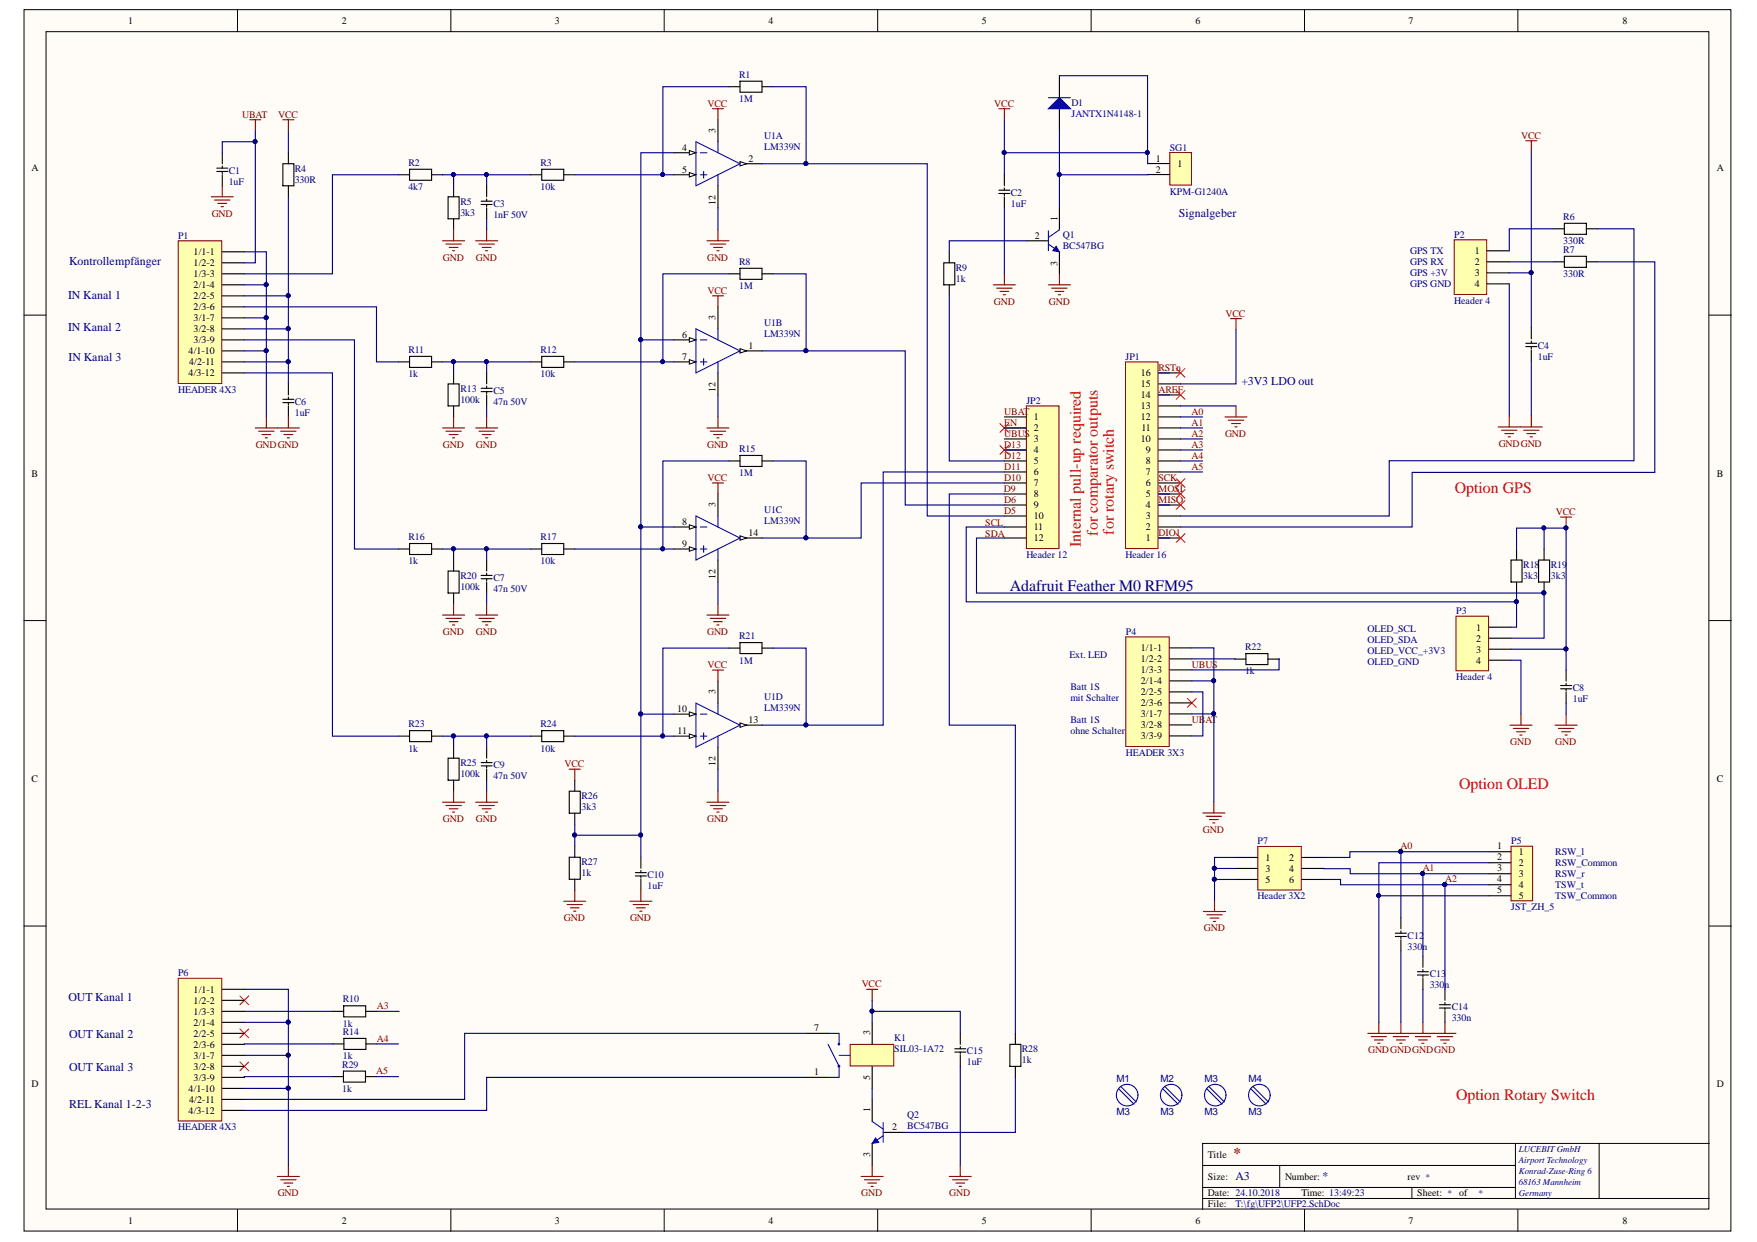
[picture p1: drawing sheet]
<svg xmlns="http://www.w3.org/2000/svg" width="297mm" height="210mm" viewBox="0 0 297 210" stroke-linecap="round" stroke-linejoin="round" font-family="sans-serif">
<g fill="#fffcf8" stroke="#000" stroke-width=".17">
<path d="M4.1 1.6h288.5v206.5h-288.5z"/>
<path d="M7.8 5.4h281.1v198.9h-281.1z"/>
</g>
<g fill="none" stroke="#000" stroke-width=".17">
<path d="M40.2 1.6v3.8M76.2 1.6v3.8M112.3 1.6v3.8M148.4 1.6v3.8M184.5 1.6v3.8M220.5 1.6v3.8M256.6 1.6v3.8M4.1 53.3h3.7M289 53.3h3.7M4.1 104.9h3.7M289 104.9h3.7M4.1 156.5h3.7"/>
<path d="M289 156.5h3.7M203.3 197h52.9M216.4 197v3.7M256.2 193.2v9.3M270.4 193.2h-67.1v11.2M289 193.2h-18.6v9.3M40.2 204.4v3.7M76.2 204.4v3.7M112.3 204.4v3.7M148.4 204.4v3.7M184.5 204.4v3.7M203.3 202.5h85.7"/>
<path d="M203.3 200.7h52.9M220.5 204.4v3.7M238.7 200.7v1.8M256.6 204.4v3.7"/>
</g>
<path d="M173.5 68.6h5.5v24.1h-5.5z" fill="#ffffb0" stroke="#800000" stroke-width=".17"/>
<path d="M169.8 70.5h3.7M169.8 72.3h3.7M169.8 74.2h3.7M169.8 76h3.7M169.8 77.9h3.7M169.8 79.8h3.7M169.8 81.6h3.7M169.8 83.5h3.7M169.8 85.3h3.7M169.8 87.2h3.7M169.8 89.1h3.7M169.8 90.9h3.7" fill="none" stroke="#000" stroke-width=".19"/>
<path d="M190.3 61.2h5.5v31.5h-5.5z" fill="#ffffb0" stroke="#800000" stroke-width=".17"/>
<g fill="none" stroke="#000" stroke-width=".19">
<path d="M195.9 79.8h3.7M195.9 77.9h3.7M195.9 76h3.7M195.9 74.2h3.7M195.9 72.3h3.7M195.9 70.5h3.7M195.9 68.6h3.7M195.9 66.7h3.7M195.9 64.9h3.7M195.9 63h3.7M195.9 90.9h3.7M195.9 89.1h3.7"/>
<path d="M195.9 87.2h3.7M195.9 85.3h3.7M195.9 83.5h3.7M195.9 81.6h3.7"/>
</g>
<path d="M198.8 66l1.5 1.5M200.3 66l-1.5 1.5M198.8 90.2l1.5 1.5M198.8 84.6l1.5 1.5M198.8 82.7l1.5 1.5M198.8 80.9l1.5 1.5M200.3 90.2l-1.5 1.5M200.3 84.6l-1.5 1.5M200.3 82.7l-1.5 1.5M200.3 80.9l-1.5 1.5" fill="none" stroke="#f00" stroke-width=".17"/>
<path d="M30.1 40.7h7.4v24.1h-7.4z" fill="#ffffb0" stroke="#800000" stroke-width=".17"/>
<g fill="none" stroke="#000" stroke-width=".19">
<path d="M37.6 42.6h3.7M37.6 44.4h3.7M37.6 46.3h3.7M37.6 48.1h3.7M37.6 50h3.7M37.6 51.9h3.7M37.6 53.7h3.7M37.6 55.6h3.7M37.6 57.4h3.7M37.6 59.3h3.7M37.6 61.2h3.7M37.6 63h3.7"/>
<path d="M136.3 174.6h3.7M136.3 182.1h3.7"/>
</g>
<path d="M40.6 168.3l1.4 1.5M40.6 173.9l1.4 1.5M40.6 179.5l1.4 1.5M42 168.3l-1.4 1.5M42 173.9l-1.4 1.5M42 179.5l-1.4 1.5" fill="none" stroke="#f00" stroke-width=".17"/>
<path d="M143.7 176.5h7.4v3.6h-7.4z" fill="#ffffb0" stroke="#800000" stroke-width=".17"/>
<path d="M147.4 172.8v3.7M147.4 180.2v3.7" fill="none" stroke="#000" stroke-width=".19"/>
<path d="M140 174.6h1.9v1.9M140 176.5l1.9 3.7v1.9h-1.9M141.8 176.6l-.1-.1 .1-.2 .2 .1-.2 .2M141.8 180.3l-.1-.1 .1-.2 .2 .1-.1 .2" fill="none" stroke="#00f" stroke-width=".19"/>
<path d="M141.9 178.4h1.8" fill="none" stroke="#00f" stroke-width=".17"/>
<path d="M30.1 165.3h7.4v24.2h-7.4z" fill="#ffffb0" stroke="#800000" stroke-width=".17"/>
<g fill="none" stroke="#000" stroke-width=".19">
<path d="M123.2 14.7h1.9M125.1 13.7h3.7v1.9h-3.7zM128.8 14.7h1.9M36.6 29h1.9M36.6 28.4h1.9M37.6 25.8v1.9M37.6 28v.4M37.6 29v.3M37.6 29.5v1.9M47.8 27.7h1.9v3.7h-1.9zM48.8 25.8v1.9M48.8 31.4v1.9"/>
<path d="M67.4 29.5h1.8M69.2 28.6h3.8v1.9h-3.8zM73 29.5h1.8M75.8 33.3h1.8v3.7h-1.8zM76.7 31.4v1.9M76.7 37v1.8M81.3 34.6h1.9M81.3 34h1.9M82.3 31.4v1.9M82.3 33.6v.4M82.3 34.6v.3M82.3 35.1v1.9"/>
<path d="M89.7 29.5h1.9M91.6 28.6h3.7v1.9h-3.7zM95.3 29.5h1.9M113.9 25.8h3.8M47.8 68h1.9M47.8 67.5h1.9M48.8 64.9v1.8M48.8 67.1v.4M48.8 68v.4M48.8 68.6v1.9M96.2 133.7h1.9v3.7h-1.9zM97.2 131.9v1.8"/>
<path d="M97.2 137.4v1.9M96.2 144.9h1.9v3.7h-1.9zM97.2 143v1.9M97.2 148.6v1.9M107.4 148h1.9M107.4 147.5h1.9M108.3 144.9v1.8M108.3 147.1v.4M108.3 148v.4M108.3 148.6v1.9M37.6 167.2h3.7M37.6 169.1h3.7"/>
<path d="M37.6 170.9h3.7M37.6 172.8h3.7M37.6 174.6h3.7M37.6 176.5h3.7M37.6 178.4h3.7M37.6 180.2h3.7M37.6 182.1h3.7M37.6 183.9h3.7M37.6 185.8h3.7M37.6 187.7h3.7"/>
</g>
<path d="M116.5 25.4l1.2 .4-1.2 .4z" fill="#fffcf8"/>
<path d="M116.5 25.4l1.2 .4-1.2 .4z" fill="none" stroke="#000" stroke-width=".17"/>
<path d="M113.9 29.5h3.8" fill="none" stroke="#000" stroke-width=".19"/>
<path d="M116.5 29.2l1.2 .3-1.2 .4z" fill="#fffcf8"/>
<path d="M116.5 29.2l1.2 .3-1.2 .4z" fill="none" stroke="#000" stroke-width=".17"/>
<path d="M125.1 27.7h3.7" fill="none" stroke="#000" stroke-width=".19"/>
<path d="M125.1 27.3l1.1 .4-1.1 .3z" fill="#fffcf8"/>
<path d="M125.1 27.3l1.1 .4-1.1 .3z" fill="none" stroke="#000" stroke-width=".17"/>
<path d="M117.7 24l7.4 3.7-7.4 3.7zM118.4 25.8h1.1M118.4 29.5h1.1M119 29v1.1M121.4 24v1.8M121.4 29.5v1.9" fill="none" stroke="#00f" stroke-width=".19"/>
<g fill="none" stroke="#000" stroke-width=".19">
<path d="M121.4 20.2v3.8M121.4 31.4v3.7M113.9 57.4h3.8M123.2 46.3h1.9M125.1 45.3h3.7v1.9h-3.7zM128.8 46.3h1.9M67.4 61.2h1.8M69.2 60.2h3.8v1.9h-3.8zM73 61.2h1.8M75.8 64.9h1.8v3.7h-1.8zM76.7 63v1.9M76.7 68.6v1.9"/>
<path d="M81.3 66.2h1.9M81.3 65.6h1.9M82.3 63v1.9M82.3 65.3v.3M82.3 66.2v.4M82.3 66.7v1.9M89.7 61.2h1.9M91.6 60.2h3.7v1.9h-3.7zM95.3 61.2h1.9"/>
</g>
<g fill="none" stroke="#800000" stroke-width=".19">
<path d="M120.4 18.4h1.9M121.4 18.4v1.8M76.7 38.8v1.9M82.3 38.8v1.9M121.4 38.8v1.9M74.8 40.7h3.7M75.4 41.3h2.6M75.9 41.8h1.5M76.5 42.4h.4M80.4 40.7h3.7M81 41.3h2.6M81.5 41.8h1.5"/>
<path d="M82.1 42.4h.4M119.5 40.7h3.7M120.1 41.3h2.6M120.6 41.8h1.5M121.2 42.4h.4"/>
</g>
<path d="M116.5 57.1l1.2 .3-1.2 .4z" fill="#fffcf8"/>
<path d="M116.5 57.1l1.2 .3-1.2 .4z" fill="none" stroke="#000" stroke-width=".17"/>
<path d="M113.9 61.2h3.8" fill="none" stroke="#000" stroke-width=".19"/>
<path d="M116.5 60.8l1.2 .4-1.2 .3z" fill="#fffcf8"/>
<path d="M116.5 60.8l1.2 .4-1.2 .3z" fill="none" stroke="#000" stroke-width=".17"/>
<path d="M125.1 59.3h3.7" fill="none" stroke="#000" stroke-width=".19"/>
<path d="M125.1 58.9l1.1 .4-1.1 .4z" fill="#fffcf8"/>
<path d="M125.1 58.9l1.1 .4-1.1 .4z" fill="none" stroke="#000" stroke-width=".17"/>
<path d="M117.7 55.6l7.4 3.7-7.4 3.7zM118.4 57.4h1.1M121.4 55.6v1.8M118.4 61.2h1.1M119 60.6v1.1M121.4 61.2v1.8" fill="none" stroke="#00f" stroke-width=".19"/>
<g fill="none" stroke="#000" stroke-width=".19">
<path d="M121.4 51.9v3.7M121.4 63v3.7M123.2 77.9h1.9M125.1 77h3.7v1.8h-3.7zM128.8 77.9h1.9M67.4 92.8h1.8M69.2 91.9h3.8v1.8h-3.8zM73 92.8h1.8M75.8 96.5h1.8v3.7h-1.8zM76.7 94.6v1.9M81.3 97.8h1.9M81.3 97.3h1.9"/>
<path d="M82.3 94.6v1.9M82.3 96.9v.4M82.3 97.8v.4M82.3 98.4v1.8M89.7 92.8h1.9M91.6 91.9h3.7v1.8h-3.7zM95.3 92.8h1.9M113.9 89.1h3.8M76.7 100.2v1.9"/>
</g>
<g fill="none" stroke="#800000" stroke-width=".19">
<path d="M120.4 50h1.9M121.4 50v1.9M74.8 72.3h3.7M75.4 72.9h2.6M75.9 73.4h1.5M76.5 74h.4M76.7 70.5v1.8M80.4 72.3h3.7M81 72.9h2.6M81.5 73.4h1.5M82.1 74h.4M82.3 70.5v1.8"/>
<path d="M119.5 72.3h3.7M120.1 72.9h2.6M120.6 73.4h1.5M121.2 74h.4M121.4 70.5v1.8"/>
</g>
<path d="M116.5 88.7l1.2 .4-1.2 .3z" fill="#fffcf8"/>
<path d="M116.5 88.7l1.2 .4-1.2 .3z" fill="none" stroke="#000" stroke-width=".17"/>
<path d="M113.9 92.8h3.8" fill="none" stroke="#000" stroke-width=".19"/>
<path d="M116.5 92.4l1.2 .4-1.2 .4z" fill="#fffcf8"/>
<path d="M116.5 92.4l1.2 .4-1.2 .4z" fill="none" stroke="#000" stroke-width=".17"/>
<path d="M125.1 90.9h3.7" fill="none" stroke="#000" stroke-width=".19"/>
<path d="M125.1 90.6l1.1 .3-1.1 .4z" fill="#fffcf8"/>
<path d="M125.1 90.6l1.1 .3-1.1 .4z" fill="none" stroke="#000" stroke-width=".17"/>
<path d="M117.7 87.2l7.4 3.7-7.4 3.7zM118.4 89.1h1.1M118.4 92.8h1.1M119 92.2v1.1M121.4 87.2v1.9M121.4 92.8v1.8" fill="none" stroke="#00f" stroke-width=".19"/>
<g fill="none" stroke="#000" stroke-width=".19">
<path d="M121.4 83.5v3.7M121.4 94.6v3.8M123.2 109.5h1.9M125.1 108.6h3.7v1.9h-3.7zM128.8 109.5h1.9M67.4 124.4h1.8M69.2 123.5h3.8v1.8h-3.8zM73 124.4h1.8M75.8 128.1h1.8v3.8h-1.8zM76.7 126.3v1.8M76.7 131.9v1.8M81.3 129.4h1.9"/>
<path d="M81.3 128.9h1.9M82.3 126.3v1.8M82.3 128.5v.4M82.3 129.4v.4M82.3 130v1.9M89.7 124.4h1.9M91.6 123.5h3.7v1.8h-3.7zM95.3 124.4h1.9M113.9 124.4h3.8"/>
</g>
<g fill="none" stroke="#800000" stroke-width=".19">
<path d="M120.4 81.6h1.9M121.4 81.6v1.9M74.8 103.9h3.7M75.4 104.5h2.6M75.9 105.1h1.5M76.5 105.6h.4M76.7 102.1v1.8M80.4 103.9h3.7M81 104.5h2.6M81.5 105.1h1.5M82.1 105.6h.4M82.3 102.1v1.8"/>
<path d="M119.5 103.9h3.7M120.1 104.5h2.6M120.6 105.1h1.5M121.2 105.6h.4M121.4 102.1v1.8"/>
</g>
<path d="M116.5 124l1.2 .4-1.2 .4z" fill="#fffcf8"/>
<path d="M116.5 124l1.2 .4-1.2 .4z" fill="none" stroke="#000" stroke-width=".17"/>
<path d="M113.9 120.7h3.8" fill="none" stroke="#000" stroke-width=".19"/>
<path d="M116.5 120.3l1.2 .4-1.2 .4z" fill="#fffcf8"/>
<path d="M116.5 120.3l1.2 .4-1.2 .4z" fill="none" stroke="#000" stroke-width=".17"/>
<path d="M125.1 122.6h3.7" fill="none" stroke="#000" stroke-width=".19"/>
<path d="M125.1 122.2l1.1 .4-1.1 .3z" fill="#fffcf8"/>
<path d="M125.1 122.2l1.1 .4-1.1 .3z" fill="none" stroke="#000" stroke-width=".17"/>
<path d="M117.7 118.8l7.4 3.8-7.4 3.7zM121.4 118.8v1.9M118.4 120.7h1.1M118.4 124.4h1.1M119 123.9v1.1M121.4 124.4v1.9M147.4 189.5l1.9 1.3M149.3 191.9l-1.9 1.3M149.3 189.7v3.4" fill="none" stroke="#00f" stroke-width=".19"/>
<path d="M121.4 115.1v3.7M121.4 126.3v3.7M147.4 185.8v3.7M147.4 193.2v3.8M149.3 191.4h3.7" fill="none" stroke="#000" stroke-width=".19"/>
<g fill="none" stroke="#800000" stroke-width=".19">
<path d="M35.7 33.3h3.7M36.3 33.8h2.6M36.8 34.4h1.5M37.4 34.9h.4M37.6 31.4v1.9M42.2 20.2h1.9M43.2 20.2v1.9M47.8 20.2h1.9M48.8 20.2v1.9M43.2 72.3h7.4M43.7 72.9h2.6M44.3 73.4h1.5"/>
<path d="M44.8 74h.4M45 70.5v1.8M47.4 72.9h2.7M48 73.4h1.5M48.6 74h.3M48.8 70.5v1.8M120.4 113.3h1.9M121.4 113.3v1.8M74.8 135.6h3.7M75.4 136.1h2.6M75.9 136.7h1.5M76.5 137.2h.4"/>
<path d="M76.7 133.7v1.9M80.4 135.6h3.7M81 136.1h2.6M81.5 136.7h1.5M82.1 137.2h.4M82.3 133.7v1.9M96.2 130h1.9M97.2 130v1.9M119.5 135.6h3.7M120.1 136.1h2.6M120.6 136.7h1.5M121.2 137.2h.4"/>
<path d="M121.4 133.7v1.9M95.3 152.3h3.7M95.9 152.9h2.6M96.4 153.4h1.5M97 154h.4M97.2 150.5v1.8M106.5 152.3h3.7M107 152.9h2.6M107.6 153.4h1.5M108.2 154h.3M108.3 150.5v1.8"/>
</g>
<path d="M148 192.3l.6 .8-1.2 .1z" fill="#00f"/>
<path d="M148 192.3l.6 .8-1.2 .1z" fill="none" stroke="#00f" stroke-width=".17"/>
<path d="M146.5 167.2h1.9M147.4 167.2v1.9M145.6 198.8h3.7M146.1 199.4h2.7M146.7 199.9h1.5M147.4 197v1.8M160.5 198.8h3.7M161 199.4h2.7M161.6 199.9h1.5M162.3 197v1.8M147.3 200.5h.3M162.2 200.5h.3" fill="none" stroke="#800000" stroke-width=".19"/>
<path d="M179.1 35.1v3.7M173.5 40.7h3.7M179.1 42.6v3.7M161.4 177.8h1.9M161.4 177.2h1.9M162.3 174.6v1.9M162.3 176.9v.3M162.3 177.8v.4M162.3 178.4v1.8M170.7 176.5h1.9v3.7h-1.9zM171.7 174.6v1.9M171.7 180.2v1.9" fill="none" stroke="#000" stroke-width=".19"/>
<path d="M177.2 39v3.4M179.1 38.8l-1.9 1.3M177.2 41.3l1.9 1.3" fill="none" stroke="#00f" stroke-width=".19"/>
<path d="M178.5 41.6l.6 1-1.1-.2z" fill="#00f"/>
<path d="M178.5 41.6l.6 1-1.1-.2z" fill="none" stroke="#00f" stroke-width=".17"/>
<path d="M168.9 18.4h1.8M169.8 18.4v1.8M167.9 48.1h3.8M168.5 48.7h2.6M169.1 49.3h1.4M169.6 49.8h.4M169.8 46.3v1.8M177.2 48.1h3.8M177.8 48.7h2.6M178.4 49.3h1.5M178.9 49.8h.4M179.1 46.3v1.8" fill="none" stroke="#800000" stroke-width=".19"/>
<path d="M179.1 12.8v3.7M179.1 18.4v3.7M168.9 32.7h1.8M168.9 32.1h1.8M169.8 29.5v1.9M169.8 31.8v.3M169.8 32.7v.4M169.8 33.3v1.8M159.6 44.4h1.8v3.7h-1.8zM160.5 42.6v1.8M160.5 48.1v1.9" fill="none" stroke="#000" stroke-width=".19"/>
<path d="M177.2 18.4l1.9-1.9 1.9 1.9z" fill="#00f"/>
<path d="M177.2 18.4l1.9-1.9 1.9 1.9zM177.2 16.5h3.8" fill="none" stroke="#00f" stroke-width=".19"/>
<path d="M46.9 198.8h3.7M47.4 199.4h2.7M48 199.9h1.5M48.8 197v1.8M48.6 200.5h.3" fill="none" stroke="#800000" stroke-width=".19"/>
<path d="M169.1 71.6l1.4 1.5M169.1 75.3l1.4 1.5M170.5 71.6l-1.4 1.5M170.5 75.3l-1.4 1.5" fill="none" stroke="#f00" stroke-width=".17"/>
<path d="M255.5 143h3.6v9.2h-3.6z" fill="#ffffb0" stroke="#800000" stroke-width=".17"/>
<g fill="none" stroke="#000" stroke-width=".19">
<path d="M235.9 158.3h1.9M235.9 157.7h1.9M236.8 155.1v1.9M236.8 157.3v.4M236.8 158.3v.3M236.8 158.8v1.9M251.7 143.9h3.8M251.7 145.8h3.8M251.7 147.7h3.8M251.7 149.5h3.8M251.7 151.4h3.8M239.6 164.8h1.9"/>
<path d="M239.6 164.2h1.9M240.6 161.6v1.9M240.6 163.9v.3M240.6 164.8v.4M240.6 165.3v1.9M243.4 170.4h1.8M243.4 169.8h1.8M244.3 167.2v1.9M244.3 169.4v.4M244.3 170.4v.3M244.3 170.9v1.9"/>
</g>
<g fill="none" stroke="#800000" stroke-width=".19">
<path d="M231.2 174.6h14.9M231.8 175.2h2.6M232.4 175.8h1.5M232.9 176.3h.4M233.1 172.8v1.8M235.5 175.2h2.6M236.1 175.8h1.5M236.6 176.3h.4M236.8 172.8v1.8M239.3 175.2h2.6M239.8 175.8h1.5M240.4 176.3h.3"/>
<path d="M240.6 172.8v1.8M243 175.2h2.6M243.5 175.8h1.5M244.1 176.3h.4M244.3 172.8v1.8"/>
</g>
<g fill="#000080" stroke="#000080" stroke-width=".17">
<circle cx="236.8" cy="143.9" r=".34"/>
<circle cx="240.5" cy="147.6" r=".33"/>
<circle cx="244.2" cy="149.5" r=".34"/>
</g>
<path d="M246.1 104.1h5.6v9.3h-5.6z" fill="#ffffb0" stroke="#800000" stroke-width=".17"/>
<g fill="none" stroke="#000" stroke-width=".19">
<path d="M255.5 94.6h1.8v3.8h-1.8zM256.4 92.8v1.8M256.4 98.4v1.8M260.1 94.6h1.9v3.8h-1.9zM261 92.8v1.8M261 98.4v1.8M251.7 106h3.8M251.7 107.9h3.8M251.7 109.7h3.8M251.7 111.6h3.8M263.8 116.4h1.9M263.8 115.9h1.9"/>
<path d="M264.8 113.3v1.8M264.8 115.5v.4M264.8 116.4v.4M264.8 117v1.8"/>
</g>
<path d="M263.8 87.4h1.9M264.8 87.4v1.9M255.3 122.6h3.7M255.8 123.1h2.6M256.4 123.7h1.5M256.9 124.2h.4M257.1 120.7v1.9M262.9 122.6h3.7M263.5 123.1h2.6M264 123.7h1.5M264.6 124.2h.4M264.8 120.7v1.9" fill="none" stroke="#800000" stroke-width=".19"/>
<g fill="#000080" stroke="#000080" stroke-width=".17">
<circle cx="264.7" cy="89.2" r=".34"/>
<circle cx="261" cy="100.2" r=".33"/>
</g>
<path d="M245.8 40.5h5.5v9.3h-5.5z" fill="#ffffb0" stroke="#800000" stroke-width=".17"/>
<g fill="none" stroke="#000" stroke-width=".19">
<path d="M262.6 38.7h1.9M264.5 37.7h3.7v1.9h-3.7zM268.2 38.7h1.9M251.4 42.4h3.8M251.4 44.3h3.8M251.4 46.1h3.8M251.4 48h3.8M258 58.6h1.8M258 58h1.8M258.9 55.4v1.9M258.9 57.6v.4M258.9 58.6v.3"/>
<path d="M258.9 59.1v1.9M262.6 44.3h1.9M264.5 43.3h3.7v1.9h-3.7zM268.2 44.3h1.9"/>
</g>
<g fill="none" stroke="#800000" stroke-width=".19">
<path d="M258 23.8h1.8M258.9 23.8v1.8M208 53.9h1.9M209 53.9v1.8M207.1 70.5h3.7M207.7 71h2.6M208.2 71.6h1.5M208.8 72.1h.3M209 68.6v1.9M253.3 72.2h7.4M253.9 72.7h2.6M254.4 73.3h1.5"/>
<path d="M255 73.8h.3M255.2 70.3v1.9M257.6 72.7h2.6M258.1 73.3h1.5M258.7 73.8h.4M258.9 70.3v1.9M203.4 137.4h3.7M203.9 138h2.6M204.5 138.5h1.5M205 139.1h.4M205.2 135.5v1.9"/>
</g>
<g fill="none" stroke="#00f" stroke-width=".19">
<circle cx="190.6" cy="185.1" r="1.82"/>
<circle cx="198" cy="185.1" r="1.82"/>
<circle cx="205.4" cy="185.1" r="1.82"/>
<circle cx="212.9" cy="185.1" r="1.82"/>
</g>
<path d="M189.1 184l2.6 2.6M189.5 183.6l2.6 2.6M196.6 184l2.6 2.6M196.9 183.6l2.6 2.6M204 184l2.6 2.6M204.4 183.6l2.6 2.6M211.5 184l2.6 2.6M211.8 183.6l2.6 2.6" fill="none" stroke="#0000bf" stroke-width=".19"/>
<path d="M200.7 118.1l1.5 1.4M202.2 118.1l-1.5 1.4" fill="none" stroke="#f00" stroke-width=".17"/>
<path d="M190.3 107.6h7.4v18.6h-7.4z" fill="#ffffb0" stroke="#800000" stroke-width=".17"/>
<path d="M197.8 109.5h3.7M197.8 111.4h3.7M197.8 113.2h3.7M197.8 115.1h3.7M197.8 116.9h3.7M197.8 118.8h3.7M208.8 111.4h1.8M210.6 110.5h3.8v1.8h-3.8zM214.4 111.4h1.8M197.8 120.7h3.7M197.8 122.5h3.7M197.8 124.4h3.7" fill="none" stroke="#000" stroke-width=".19"/>
<path d="M198.8 62.3l1.5 1.5M200.3 62.3l-1.5 1.5" fill="none" stroke="#f00" stroke-width=".17"/>
<path d="M197.8 25.8h3.6v5.5h-3.6z" fill="#ffffb0" stroke="#800000" stroke-width=".17"/>
<path d="M194 29.5h3.8M194 27.6h3.8M56.2 170.9h1.9M56.3 176.4h1.8M58.1 170h3.7v1.9h-3.7zM58.1 175.5h3.8v1.9h-3.8zM61.8 170.9h1.9M61.9 176.4h1.8M56.2 182h1.9M58.1 181h3.7v1.9h-3.7zM61.8 182h1.9" fill="none" stroke="#000" stroke-width=".19"/>
<path d="M212.6 143.1h7.4v7.3h-7.4z" fill="#ffffb0" stroke="#800000" stroke-width=".17"/>
<path d="M208.9 144.9h3.7M208.9 146.8h3.7M208.9 148.6h3.7M220.1 144.9h3.7M220.1 146.8h3.7M220.1 148.6h3.7" fill="none" stroke="#000" stroke-width=".19"/>
<path d="M203.5 154h3.7M204 154.6h2.6M204.6 155.2h1.5M205.1 155.7h.4M205.3 152.2v1.8" fill="none" stroke="#800000" stroke-width=".19"/>
<g fill="none" stroke="#000080" stroke-width=".19">
<path d="M123.2 14.7h-11.1v14.8M130.7 14.7h5.6v13h-7.5M179.1 12.8h14.9v13h-24.2M43.2 22.1v22.3h-1.9M43.2 24h-5.6v1.8M48.8 33.3v16.7h-7.5M48.8 22.1v3.7M67.4 29.5h-11.2v16.8h-14.9M74.8 29.5h14.9M76.7 29.5v1.9M82.3 29.5v1.9M82.3 37v1.8"/>
<path d="M97.2 29.5h16.7M113.9 25.8h-5.6v115.4h-11.1v1.8M121.4 35.1v3.7M136.3 27.7h20.5v59.5h13M169.8 20.2v9.3M169.8 35.1v11.2M179.1 22.1v7.4M194 25.8v1.8M194 29.5h-14.9v5.6M258.9 25.6v20.5h-3.7M262.6 38.7h-7.4v3.7M270.1 38.7h6.1v39.2h-41.3v9.3h-35.3"/>
<path d="M41.3 42.6h3.7v27.9M41.3 51.9h22.4v9.3h3.7M41.3 57.4h18.6v35.4h7.5M41.3 48.1h3.7M41.3 53.7h3.7M41.3 59.3h3.7M48.8 50v5.6h-7.5M48.8 55.6v5.6h-7.5M108.3 57.4h5.6M123.2 46.3h-11.1v14.9M130.7 46.3h5.6v13h-7.5M136.3 59.3h16.7v26h16.8"/>
<path d="M160.5 50v27.9h9.3M173.5 40.7h-13v1.9M209 55.7v9.2h-9.4M255.2 44.3h7.4M255.2 48v22.3M258.9 46.1v9.3M270.1 44.3h9.7v35.5h-41.1v9.3h-39.1M41.3 63h14.9v61.4h11.2M48.8 61.2v3.7M74.8 61.2h14.9M76.7 61.2v1.8M82.3 61.2v1.8"/>
<path d="M82.3 68.6v1.9M97.2 61.2h16.7M121.4 66.7v3.8M123.2 77.9h-11.1v14.9M130.7 77.9h5.6v13h-7.5M169.8 79.8h-20.5v42.8h-13M169.8 72.3h3.7M169.8 76h3.7M195.9 63h1.8M195.9 66.7h1.8M199.6 72.3h3.7M199.6 76h3.7"/>
<path d="M199.6 77.9h3.7M199.6 79.8h3.7M199.6 70.5h3.7M199.6 74.2h3.7M199.6 68.6h9.4M258.9 61v9.3M74.8 92.8h14.9M76.7 92.8v1.8M82.3 92.8v1.8M97.2 92.8h16.7M108.3 89.1h5.6M121.4 98.4v3.7"/>
<path d="M169.8 81.6h-24.2v9.3h-9.3M169.8 83.5h-9.3v39.1h11.2v52M169.8 89.1h-6.4v12.6h93v4.3h-.9M169.8 90.9h-4.7v9.3h95.9v7.7h-5.5M195.9 85.3h1.8M195.9 83.5h1.8M195.9 90.9h1.8M256.4 92.8v-3.5h8.4v24M261 89.3v3.5M82.3 100.2v1.9M123.2 109.5h-11.1v14.9M130.7 109.5h5.6v13.1h-7.5"/>
<path d="M201.5 115.1h3.7v5.6M201.5 116.9h1.9v7.5h-1.9M201.5 109.5h3.7v5.6M201.5 111.4h7.3M216.2 111.4v1.8h-14.7M255.5 111.6h1.6v9.1M255.5 109.7h9.3M256.4 100.2v1.5M264.8 118.8v1.9M74.8 124.4h14.9M76.7 124.4v1.9M82.3 124.4v1.9"/>
<path d="M82.3 131.9v1.8M97.2 124.4h16.7M97.2 139.3v1.9M108.3 120.7h5.6M121.4 130v3.7M201.5 120.7h3.7v14.8M108.3 141.2v3.7M205.3 148.6h3.6M208.9 144.9h-3.6v1.9M208.9 146.8h-3.6v5.4M223.8 146.8h4.5v.9h12.3M223.8 148.6h2.8v.9h17.7"/>
<path d="M233.1 151.4h18.6M236.8 143.9h-8.6v1h-4.4M251.7 143.9h-14.9v11.2M251.7 149.5h-7.4v17.7M251.7 147.7h-11.1v13.9M251.7 145.8h-18.6v27M41.3 167.2h7.5v29.8M41.3 172.8h7.5M41.3 178.4h7.5M41.3 170.9h14.9M56.3 176.4l-15 .1M63.7 170.9h3.8"/>
<path d="M63.7 176.4h3.7M136.3 174.6h-57.8v11.2h-37.2M147.4 170.9h14.9v3.7M147.4 169.1v3.7M236.8 160.7v12.1M240.6 167.2v5.6M41.3 183.9h7.5M56.2 182h-14.9v.1M63.7 182h3.7M136.3 182.1h-54v5.6h-41M147.4 183.9v1.9M162.3 180.2v16.8"/>
<path d="M171.7 182.1v9.3h-18.7"/>
</g>
<g fill="#000080" stroke="#000080" stroke-width=".17">
<circle cx="112" cy="29.5" r=".33"/>
<circle cx="82.2" cy="29.5" r=".33"/>
<circle cx="76.6" cy="29.5" r=".34"/>
<circle cx="136.2" cy="27.6" r=".34"/>
<circle cx="112" cy="61.1" r=".33"/>
<circle cx="82.2" cy="61.1" r=".33"/>
<circle cx="76.6" cy="61.1" r=".34"/>
<circle cx="136.2" cy="59.3" r=".34"/>
<circle cx="112" cy="92.8" r=".33"/>
<circle cx="82.2" cy="92.8" r=".33"/>
<circle cx="76.6" cy="92.8" r=".34"/>
<circle cx="136.2" cy="90.9" r=".34"/>
<circle cx="112" cy="124.4" r=".33"/>
<circle cx="82.2" cy="124.4" r=".33"/>
<circle cx="76.6" cy="124.4" r=".34"/>
<circle cx="136.2" cy="122.5" r=".34"/>
<circle cx="45" cy="48.1" r=".34"/>
<circle cx="45" cy="53.7" r=".34"/>
<circle cx="45" cy="59.3" r=".34"/>
<circle cx="43.1" cy="23.9" r=".33"/>
<circle cx="48.7" cy="50" r=".34"/>
<circle cx="48.7" cy="55.5" r=".34"/>
<circle cx="48.7" cy="61.1" r=".34"/>
<circle cx="108.3" cy="120.7" r=".34"/>
<circle cx="108.3" cy="57.4" r=".34"/>
<circle cx="108.3" cy="89" r=".34"/>
<circle cx="108.3" cy="141.1" r=".34"/>
<circle cx="97.1" cy="141.1" r=".34"/>
<circle cx="147.4" cy="170.9" r=".34"/>
<circle cx="169.8" cy="25.8" r=".34"/>
<circle cx="179.1" cy="29.5" r=".34"/>
<circle cx="48.7" cy="172.7" r=".34"/>
<circle cx="48.7" cy="178.3" r=".34"/>
<circle cx="48.7" cy="183.9" r=".34"/>
<circle cx="236.8" cy="143.9" r=".34"/>
<circle cx="244.2" cy="149.5" r=".34"/>
<circle cx="240.5" cy="147.6" r=".33"/>
<circle cx="233.1" cy="151.4" r=".33"/>
<circle cx="264.7" cy="109.7" r=".34"/>
<circle cx="261" cy="89.2" r=".33"/>
<circle cx="264.7" cy="89.2" r=".34"/>
<circle cx="258.8" cy="46.1" r=".34"/>
<circle cx="205.2" cy="120.6" r=".34"/>
<circle cx="205.2" cy="115" r=".34"/>
<circle cx="256.4" cy="101.7" r=".34"/>
<circle cx="261" cy="100.2" r=".33"/>
<circle cx="194" cy="25.8" r=".33"/>
<circle cx="205.3" cy="146.7" r=".34"/>
<circle cx="205.3" cy="148.6" r=".34"/>
</g>
<g font-size="2.7" fill="#f00">
<text x="245.9" y="83.3">Option GPS</text>
<text x="182.7" y="92.4" transform="rotate(-90 182.7 92.4)">Internal pull-up required</text>
<text x="185.6" y="90.5" transform="rotate(-90 185.6 90.5)">for comparator outputs</text>
<text x="188.3" y="90.4" transform="rotate(-90 188.3 90.4)">for rotary switch</text>
<text x="246.7" y="133.3">Option OLED</text>
<text x="246.2" y="186">Option Rotary Switch</text>
</g>
<text font-size="2.7" fill="#000080" x="170.7" y="99.8">Adafruit Feather M0 RFM95</text>
<text font-size="2.5" fill="#800000" x="208.5" y="195.7">*</text>
<g font-size="2" fill="#000080">
<text x="199.3" y="36.6">Signalgeber</text>
<text x="11.7" y="44.7">Kontrollempfänger</text>
<text x="11.5" y="50.5">IN Kanal 1</text>
<text x="11.5" y="55.9">IN Kanal 2</text>
<text x="11.6" y="61">IN Kanal 3</text>
<text x="209.9" y="65.1">+3V3 LDO out</text>
<text x="11.6" y="169.2">OUT Kanal 1</text>
<text x="11.7" y="175.5">OUT Kanal 2</text>
<text x="11.7" y="181">OUT Kanal 3</text>
<text x="11.7" y="187.3">REL Kanal 1-2-3</text>
<text x="208.9" y="199.5">A3</text>
<text x="223.6" y="199.5">*</text>
</g>
<g font-size="1.7">
<text x="21.7" y="4.1">1</text>
<text x="57.8" y="4.1">2</text>
<text x="93.8" y="4.1">3</text>
<text x="129.9" y="4.1">4</text>
<text x="166" y="4.1">5</text>
<text x="202.1" y="4.1">6</text>
<text x="238.1" y="4.1">7</text>
<text x="274.3" y="4.1">8</text>
<text x="121" y="22.5" transform="rotate(-90 121 22.5)">3</text>
<text x="5.3" y="28.9">A</text>
<text x="115.3" y="25.5">4</text>
<text x="115.3" y="29.2">5</text>
<text x="126.6" y="27.3">2</text>
<text x="195.4" y="29.2">2</text>
<text x="195.4" y="27.3">1</text>
<text x="199.1" y="28.2">1</text>
<text x="290.3" y="28.9">A</text>
<text x="121" y="34.6" transform="rotate(-90 121 34.6)">12</text>
<text x="175" y="40.3">2</text>
<text x="178.8" y="37.4" transform="rotate(-90 178.8 37.4)">1</text>
<text x="32.7" y="43.1">1/1-1</text>
<text x="32.7" y="45">1/2-2</text>
<text x="32.7" y="46.8">1/3-3</text>
<text x="178.8" y="44.9" transform="rotate(-90 178.8 44.9)">3</text>
<text x="249.3" y="43">1</text>
<text x="249.3" y="44.8">2</text>
<text x="249.3" y="46.7">3</text>
<text x="32.7" y="48.7">2/1-4</text>
<text x="32.7" y="50.6">2/2-5</text>
<text x="32.7" y="52.4">2/3-6</text>
<text x="249.3" y="48.5">4</text>
<text x="31.9" y="59.9">4/1-10</text>
<text x="32.7" y="54.3">3/1-7</text>
<text x="32.7" y="56.1">3/2-8</text>
<text x="32.7" y="58">3/3-9</text>
<text x="115.3" y="57.1">6</text>
<text x="121" y="54.1" transform="rotate(-90 121 54.1)">3</text>
<text x="126.6" y="58.9">1</text>
<text x="31.9" y="63.6">4/3-12</text>
<text x="32" y="61.7">4/2-11</text>
<text x="115.3" y="60.8">7</text>
<text x="192.9" y="65.4">15</text>
<text x="192.9" y="63.6">16</text>
<text x="121" y="66.2" transform="rotate(-90 121 66.2)">12</text>
<text x="174.8" y="71">1</text>
<text x="192.9" y="71">12</text>
<text x="192.9" y="69.2">13</text>
<text x="192.9" y="67.3">14</text>
<text x="174.8" y="72.9">2</text>
<text x="174.8" y="74.7">3</text>
<text x="174.8" y="76.6">4</text>
<text x="192.9" y="74.7">10</text>
<text x="193" y="72.9">11</text>
<text x="193.7" y="76.6">9</text>
<text x="5.3" y="80.6">B</text>
<text x="174.8" y="78.5">5</text>
<text x="174.8" y="80.3">6</text>
<text x="174.8" y="82.2">7</text>
<text x="193.7" y="82.2">6</text>
<text x="193.7" y="80.3">7</text>
<text x="193.7" y="78.5">8</text>
<text x="290.3" y="80.6">B</text>
<text x="115.3" y="88.7">8</text>
<text x="121" y="85.7" transform="rotate(-90 121 85.7)">3</text>
<text x="174.8" y="84">8</text>
<text x="174.8" y="85.9">9</text>
<text x="174.8" y="87.8">10</text>
<text x="174.8" y="89.6">11</text>
<text x="193.7" y="89.6">2</text>
<text x="193.7" y="87.8">3</text>
<text x="193.7" y="85.9">4</text>
<text x="193.7" y="84">5</text>
<text x="115.3" y="92.4">9</text>
<text x="126.6" y="90.5">14</text>
<text x="174.8" y="91.5">12</text>
<text x="193.7" y="91.5">1</text>
<text x="121" y="97.8" transform="rotate(-90 121 97.8)">12</text>
<text x="249.6" y="106.6">1</text>
<text x="192.9" y="110.1">1/1-1</text>
<text x="192.9" y="111.9">1/2-2</text>
<text x="192.9" y="113.8">1/3-3</text>
<text x="249.6" y="108.5">2</text>
<text x="249.6" y="110.3">3</text>
<text x="249.6" y="112.2">4</text>
<text x="121" y="117.3" transform="rotate(-90 121 117.3)">3</text>
<text x="192.9" y="115.6">2/1-4</text>
<text x="192.9" y="117.5">2/2-5</text>
<text x="192.9" y="119.4">2/3-6</text>
<text x="114.5" y="120.3">10</text>
<text x="114.5" y="124">11</text>
<text x="126.6" y="122.2">13</text>
<text x="192.9" y="121.2">3/1-7</text>
<text x="192.9" y="123.1">3/2-8</text>
<text x="192.9" y="124.9">3/3-9</text>
<text x="121" y="129.4" transform="rotate(-90 121 129.4)">12</text>
<text x="5.3" y="132.2">C</text>
<text x="290.3" y="132.2">C</text>
<text x="253.1" y="143.5">1</text>
<text x="214" y="145.5">1</text>
<text x="214" y="147.3">3</text>
<text x="214" y="149.2">5</text>
<text x="217.9" y="145.5">2</text>
<text x="217.9" y="147.3">4</text>
<text x="217.9" y="149.2">6</text>
<text x="253.1" y="145.4">2</text>
<text x="253.1" y="147.3">3</text>
<text x="253.1" y="149.1">4</text>
<text x="256.8" y="144.5">1</text>
<text x="256.8" y="146.3">2</text>
<text x="256.8" y="148.2">3</text>
<text x="253.1" y="151">5</text>
<text x="256.8" y="150.1">4</text>
<text x="256.8" y="151.9">5</text>
<text x="32.7" y="167.8">1/1-1</text>
<text x="32.7" y="169.7">1/2-2</text>
<text x="32.7" y="171.5">1/3-3</text>
<text x="32.7" y="173.4">2/1-4</text>
<text x="32.7" y="175.2">2/2-5</text>
<text x="32.7" y="177.1">2/3-6</text>
<text x="32.7" y="179">3/1-7</text>
<text x="137.6" y="174.3">7</text>
<text x="147.1" y="175" transform="rotate(-90 147.1 175)">3</text>
<text x="5.3" y="183.8">D</text>
<text x="31.9" y="184.5">4/1-10</text>
<text x="32.7" y="180.8">3/2-8</text>
<text x="32.7" y="182.7">3/3-9</text>
<text x="137.6" y="181.8">1</text>
<text x="147.1" y="182.5" transform="rotate(-90 147.1 182.5)">5</text>
<text x="290.3" y="183.8">D</text>
<text x="31.9" y="188.3">4/3-12</text>
<text x="32" y="186.4">4/2-11</text>
<text x="147.1" y="188" transform="rotate(-90 147.1 188)">1</text>
<text x="150.8" y="191.1">2</text>
<text x="147.1" y="195.5" transform="rotate(-90 147.1 195.5)">3</text>
<text x="204.2" y="195.7">Title</text>
<text x="204.2" y="199.4">Size:</text>
<text x="204.2" y="202.2">Date: 24.10.2018</text>
<text x="217.3" y="199.4">Number:</text>
<text x="220" y="202.2">Time: 13:49:23</text>
<text x="238" y="199.4">rev *</text>
<text x="239.6" y="202.2">Sheet: *</text>
<text x="246.7" y="202.2">of</text>
<text x="21.7" y="206.9">1</text>
<text x="57.8" y="206.9">2</text>
<text x="93.8" y="206.9">3</text>
<text x="129.9" y="206.9">4</text>
<text x="166" y="206.9">5</text>
<text x="202.1" y="206.9">6</text>
<text x="204.2" y="204.1">File:</text>
<text x="238.1" y="206.9">7</text>
<text x="274.3" y="206.9">8</text>
</g>
<g font-size="1.7" fill="#000080">
<text x="125" y="13.2">R1</text>
<text x="125" y="17.3">1M</text>
<text x="181.1" y="17.8">D1</text>
<text x="129.2" y="23.4">U1A</text>
<text x="181.1" y="19.7">JANTX1N4148-1</text>
<text x="38.7" y="29.3">C1</text>
<text x="49.8" y="29">R4</text>
<text x="69" y="28.1">R2</text>
<text x="91.4" y="28.1">R3</text>
<text x="129.2" y="25.3">LM339N</text>
<text x="197.8" y="25.5">SG1</text>
<text x="38.7" y="31.2">1uF</text>
<text x="49.8" y="30.9">330R</text>
<text x="69" y="32.1">4k7</text>
<text x="77.8" y="34.6">R5</text>
<text x="83.4" y="34.9">C3</text>
<text x="91.4" y="32.1">10k</text>
<text x="170.9" y="33.1">C2</text>
<text x="170.9" y="34.9">1uF</text>
<text x="197.8" y="32.9">KPM-G1240A</text>
<text x="30.1" y="40.3">P1</text>
<text x="77.8" y="36.4">3k3</text>
<text x="83.4" y="36.8">1nF 50V</text>
<text x="179.7" y="40.2">Q1</text>
<text x="245.8" y="40.2">P2</text>
<text x="264.3" y="37.2">R6</text>
<text x="264.3" y="41.3">330R</text>
<text x="125" y="44.8">R8</text>
<text x="161.6" y="45.7">R9</text>
<text x="161.6" y="47.6">1k</text>
<text x="179.7" y="42">BC547BG</text>
<text x="238.4" y="43">GPS TX</text>
<text x="238.4" y="44.8">GPS RX</text>
<text x="238.4" y="46.7">GPS +3V</text>
<text x="264.3" y="42.8">R7</text>
<text x="264.3" y="46.8">330R</text>
<text x="125" y="48.9">1M</text>
<text x="238.4" y="48.5">GPS GND</text>
<text x="245.8" y="51.3">Header 4</text>
<text x="69" y="59.7">R11</text>
<text x="91.4" y="59.7">R12</text>
<text x="129.2" y="55">U1B</text>
<text x="129.2" y="56.9">LM339N</text>
<text x="260" y="58.9">C4</text>
<text x="69" y="63.7">1k</text>
<text x="91.4" y="63.7">10k</text>
<text x="190.3" y="60.8">JP1</text>
<text x="260" y="60.8">1uF</text>
<text x="30.1" y="66.4">HEADER 4X3</text>
<text x="49.8" y="68.4">C6</text>
<text x="49.8" y="70.3">1uF</text>
<text x="77.8" y="66.2">R13</text>
<text x="77.8" y="68.1">100k</text>
<text x="83.4" y="66.5">C5</text>
<text x="83.4" y="68.4">47n 50V</text>
<text x="173.5" y="68.2">JP2</text>
<text x="125" y="76.4">R15</text>
<text x="125" y="80.5">1M</text>
<text x="129.2" y="86.7">U1C</text>
<text x="129.2" y="88.5">LM339N</text>
<text x="69" y="91.3">R16</text>
<text x="69" y="95.4">1k</text>
<text x="91.4" y="91.3">R17</text>
<text x="91.4" y="95.4">10k</text>
<text x="173.5" y="94.3">Header 12</text>
<text x="190.3" y="94.3">Header 16</text>
<text x="257.5" y="96">R18</text>
<text x="262.2" y="96">R19</text>
<text x="77.8" y="97.8">R20</text>
<text x="77.8" y="99.7">100k</text>
<text x="83.4" y="98.2">C7</text>
<text x="83.4" y="100">47n 50V</text>
<text x="257.5" y="97.8">3k3</text>
<text x="262.2" y="97.8">3k3</text>
<text x="190.4" y="107.3">P4</text>
<text x="231.2" y="106.8">OLED_SCL</text>
<text x="246.2" y="103.7">P3</text>
<text x="125" y="108">R21</text>
<text x="125" y="112.2">1M</text>
<text x="180.8" y="111.2">Ext. LED</text>
<text x="210.5" y="109.9">R22</text>
<text x="210.5" y="114">1k</text>
<text x="231.2" y="108.6">OLED_SDA</text>
<text x="231.2" y="110.5">OLED_VCC_+3V3</text>
<text x="231.2" y="112.4">OLED_GND</text>
<text x="129.2" y="118.3">U1D</text>
<text x="181" y="118.4">mit Schalter</text>
<text x="181" y="116.6">Batt 1S</text>
<text x="246.2" y="115">Header 4</text>
<text x="265.9" y="116.8">C8</text>
<text x="265.9" y="118.7">1uF</text>
<text x="69" y="122.9">R23</text>
<text x="91.4" y="122.9">R24</text>
<text x="129.2" y="120.1">LM339N</text>
<text x="181" y="124">ohne Schalter</text>
<text x="181" y="122.2">Batt 1S</text>
<text x="69" y="127.1">1k</text>
<text x="77.8" y="129.4">R25</text>
<text x="77.8" y="131.3">100k</text>
<text x="83.4" y="129.9">C9</text>
<text x="83.4" y="131.7">47n 50V</text>
<text x="91.4" y="127.1">10k</text>
<text x="190.4" y="127.7">HEADER 3X3</text>
<text x="98.3" y="135">R26</text>
<text x="98.3" y="136.9">3k3</text>
<text x="212.6" y="142.7">P7</text>
<text x="255.5" y="142.6">P5</text>
<text x="98.3" y="146.2">R27</text>
<text x="98.3" y="148">1k</text>
<text x="109.5" y="148.4">C10</text>
<text x="262.9" y="144.5">RSW_l</text>
<text x="262.9" y="148.2">RSW_r</text>
<text x="262.9" y="146.3">RSW_Common</text>
<text x="109.5" y="150.3">1uF</text>
<text x="212.6" y="152">Header 3X2</text>
<text x="255.5" y="153.8">JST_ZH_5</text>
<text x="262.9" y="150.1">TSW_t</text>
<text x="262.9" y="151.9">TSW_Common</text>
<text x="238" y="158.7">C12</text>
<text x="238" y="160.5">330n</text>
<text x="30.1" y="165">P6</text>
<text x="241.7" y="165.2">C13</text>
<text x="241.7" y="167">330n</text>
<text x="58" y="169.4">R10</text>
<text x="58" y="173.6">1k</text>
<text x="245.4" y="170.8">C14</text>
<text x="245.4" y="172.6">330n</text>
<text x="58" y="174.9">R14</text>
<text x="58" y="179">1k</text>
<text x="151.2" y="177.8">SIL03-1A72</text>
<text x="151.2" y="175.9">K1</text>
<text x="163.4" y="178.2">C15</text>
<text x="172.8" y="177.8">R28</text>
<text x="172.8" y="179.6">1k</text>
<text x="57.9" y="180.5">R29</text>
<text x="57.9" y="184.5">1k</text>
<text x="163.4" y="180.1">1uF</text>
<text x="188.7" y="182.9">M1</text>
<text x="196.2" y="182.9">M2</text>
<text x="203.6" y="182.9">M3</text>
<text x="211.1" y="182.9">M4</text>
<text x="30.1" y="191.1">HEADER 4X3</text>
<text x="153.4" y="188.9">Q2</text>
<text x="153.4" y="190.8">BC547BG</text>
<text x="188.7" y="188.5">M3</text>
<text x="196.2" y="188.5">M3</text>
<text x="203.6" y="188.5">M3</text>
<text x="211.1" y="188.5">M3</text>
<text x="208.9" y="204.1">T:\fg\UFP2\UFP2.SchDoc</text>
</g>
<g font-size="1.7" fill="#800000">
<text x="40.9" y="19.9">UBAT</text>
<text x="47" y="19.9">VCC</text>
<text x="119.6" y="18">VCC</text>
<text x="168.1" y="18">VCC</text>
<text x="257.2" y="23.4">VCC</text>
<text x="35.8" y="36.6">GND</text>
<text x="74.9" y="44.1">GND</text>
<text x="80.5" y="44.1">GND</text>
<text x="119.5" y="44.1">GND</text>
<text x="119.6" y="49.6">VCC</text>
<text x="168" y="51.5">GND</text>
<text x="177.3" y="51.5">GND</text>
<text x="207.2" y="53.5">VCC</text>
<text x="195.8" y="62.6">RSTn</text>
<text x="169.8" y="71.9">EN</text>
<text x="169.8" y="70.1">UBAT</text>
<text x="195.8" y="66.4">AREF</text>
<text x="201.4" y="71.9">A1</text>
<text x="201.4" y="70.1">A0</text>
<text x="43.2" y="75.7">GNDGND</text>
<text x="74.9" y="75.7">GND</text>
<text x="80.5" y="75.7">GND</text>
<text x="119.5" y="75.7">GND</text>
<text x="169.8" y="77.5">D12</text>
<text x="169.8" y="75.7">D13</text>
<text x="169.8" y="73.8">UBUS</text>
<text x="201.4" y="77.5">A4</text>
<text x="201.4" y="75.7">A3</text>
<text x="201.4" y="73.8">A2</text>
<text x="207.1" y="73.8">GND</text>
<text x="253.4" y="75.5">GNDGND</text>
<text x="119.6" y="81.2">VCC</text>
<text x="169.7" y="83.1">D9</text>
<text x="169.8" y="81.2">D10</text>
<text x="169.8" y="79.4">D11</text>
<text x="195.8" y="83.1">MOSI</text>
<text x="195.8" y="81.2">SCK</text>
<text x="201.4" y="79.4">A5</text>
<text x="166.6" y="88.9">SCL</text>
<text x="169.8" y="85">D6</text>
<text x="169.8" y="86.8">D5</text>
<text x="195.8" y="85">MISO</text>
<text x="263" y="87">VCC</text>
<text x="166.6" y="90.8">SDA</text>
<text x="195.8" y="90.5">DIO1</text>
<text x="74.9" y="107.3">GND</text>
<text x="80.5" y="107.3">GND</text>
<text x="119.5" y="107.3">GND</text>
<text x="119.6" y="112.9">VCC</text>
<text x="201.5" y="112.9">UBUS</text>
<text x="201.5" y="122.2">UB</text>
<text x="203.8" y="122.2">AT</text>
<text x="255.3" y="125.9">GND</text>
<text x="262.9" y="125.9">GND</text>
<text x="95.4" y="129.6">VCC</text>
<text x="74.9" y="138.9">GND</text>
<text x="80.5" y="138.9">GND</text>
<text x="119.5" y="138.9">GND</text>
<text x="203.4" y="140.8">GND</text>
<text x="236.8" y="143.5">A0</text>
<text x="240.5" y="147.3">A1</text>
<text x="244.3" y="149.1">A2</text>
<text x="95.3" y="155.6">GND</text>
<text x="106.5" y="155.6">GND</text>
<text x="203.5" y="157.4">GND</text>
<text x="145.7" y="166.9">VCC</text>
<text x="63.7" y="170.6">A3</text>
<text x="63.7" y="176.1">A4</text>
<text x="231.3" y="178">GNDGNDGNDGND</text>
<text x="63.6" y="181.6">A5</text>
<text x="47" y="202.2">GND</text>
<text x="145.6" y="202.2">GND</text>
<text x="160.5" y="202.2">GND</text>
</g>
<g font-size="1.5" fill="#000080">
<text x="256.8" y="194.8">LUCEBITGmbH</text>
<text x="256.8" y="196.6">Airport Technology</text>
<text x="249.9" y="202.2">*</text>
<text x="256.8" y="198.5">Konrad-Zuse-Ring 6</text>
<text x="256.8" y="200.4">68163 Mannheim</text>
<text x="256.8" y="202.2">Germany</text>
</g>
</svg>
